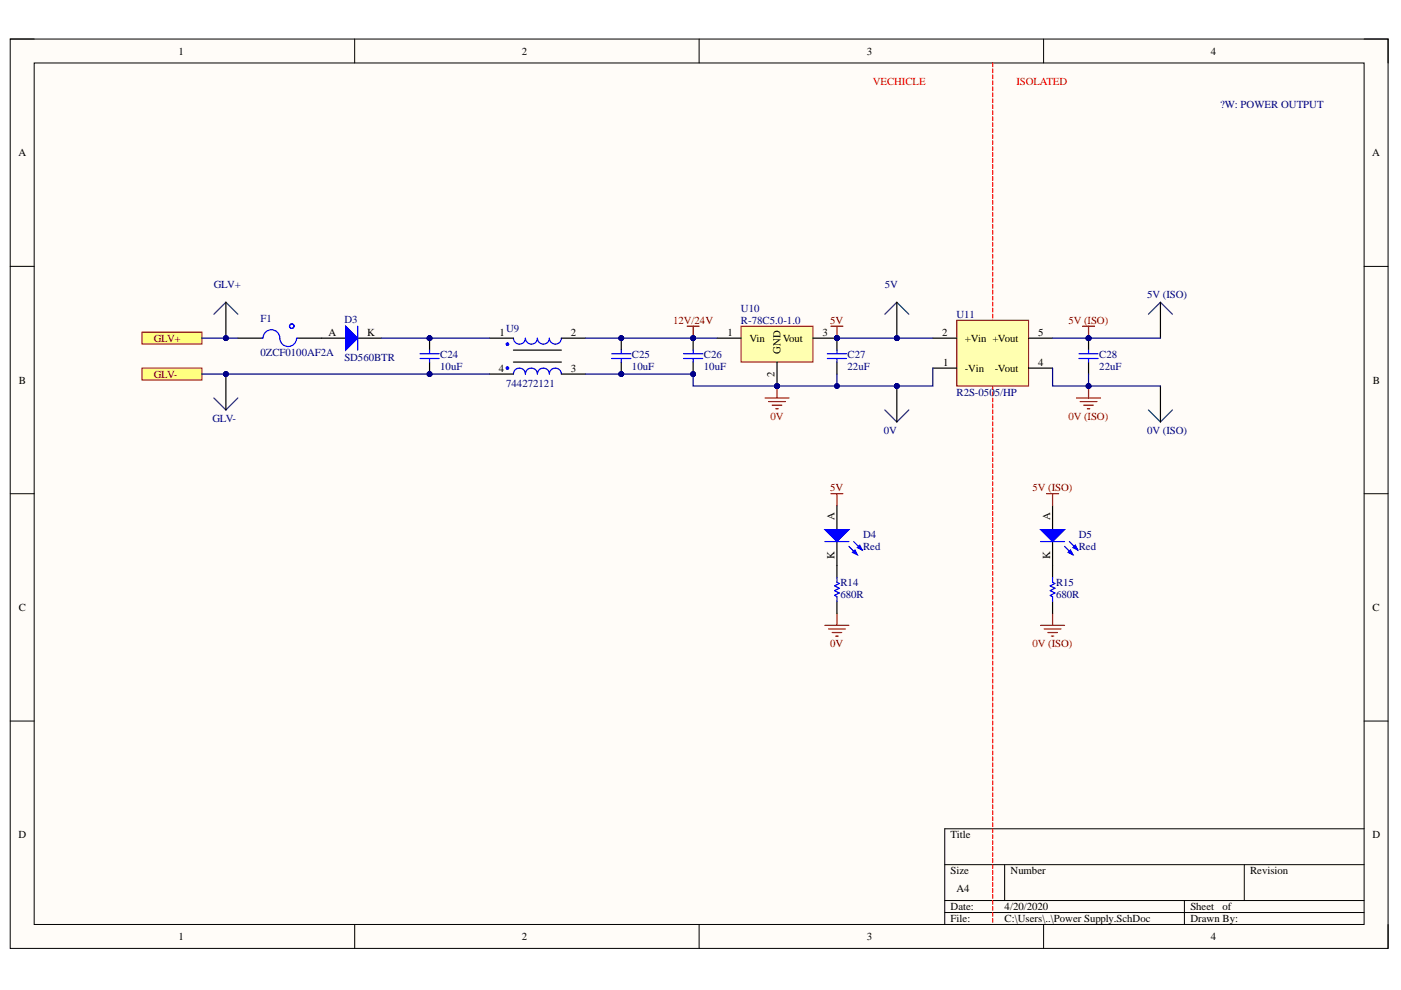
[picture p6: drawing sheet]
<svg xmlns="http://www.w3.org/2000/svg" width="297mm" height="210mm" viewBox="0 0 297 210" stroke-linecap="round" stroke-linejoin="round" font-family="sans-serif">
<path d="M2.2 8.3h292.1v192.8h-292.1z" fill-rule="evenodd" fill="#fffcf8"/>
<path d="M2.2 8.3h292.1v192.8h-292.1z" fill="none" stroke="#000" stroke-width=".21"/>
<path d="M7.2 13.4h282v182.6h-282z" fill-rule="evenodd" fill="#fffcf8"/>
<g fill="none" stroke="#000" stroke-width=".21">
<path d="M2.2 8.3h5M7.2 13.4h282v182.6h-282zM75.2 8.3v5M148.2 8.3v5M221.3 8.3v5.1M289.2 8.3h5.1v5.1M2.2 56.5h5M289.2 56.5h5.1M2.2 104.7h5M289.2 104.7h5.1M2.2 152.9h5M289.2 152.9h5.1"/>
<path d="M289.2 175.7h-88.9v20.3M75.2 196v5.1M148.2 196v5.1M200.3 183.3h88.9M200.3 190.9h88.9M200.3 193.5h88.9M213 183.3v7.6M221.3 196v5.1M251.1 190.9v5.1M263.8 183.3v7.6M294.3 196v5.1"/>
</g>
<g fill="none" stroke="#f00" stroke-width=".25">
<path d="M210.5 13.4v.7M210.5 14.6v.8M210.5 15.9v.8M210.5 17.2v.7M210.5 18.4v.8M210.5 19.7v.8M210.5 21v.8M210.5 22.2v.8M210.5 23.5v.8M210.5 24.8v.8M210.5 26v.8M210.5 27.3v.8"/>
<path d="M210.5 28.6v.8M210.5 29.8v.8M210.5 31.1v.8M210.5 32.4v.8M210.5 33.6v.8M210.5 34.9v.8M210.5 36.2v.8M210.5 37.5v.7M210.5 38.7v.8M210.5 40v.8M210.5 41.3v.8M210.5 42.5v.8"/>
<path d="M210.5 43.8v.8M210.5 45.1v.8M210.5 46.3v.8M210.5 47.6v.8M210.5 48.9v.8M210.5 50.1v.8M210.5 51.4v.8M210.5 52.7v.8M210.5 53.9v.8M210.5 55.2v.8M210.5 56.5v.8M210.5 57.7v.8"/>
<path d="M210.5 59v.8M210.5 60.3v.8M210.5 61.5v.8M210.5 62.8v.8M210.5 64.1v.8M210.5 65.4v.7M210.5 66.6v.8M210.5 67.9v.8M210.5 69.2v.8M210.5 70.4v.8M210.5 71.7v.8M210.5 73v.8"/>
<path d="M210.5 74.2v.8M210.5 75.5v.8M210.5 76.8v.8M210.5 78v.8M210.5 79.3v.8M210.5 80.6v.8M210.5 81.8v.8M210.5 83.1v.8M210.5 84.4v.8M210.5 85.7v.7M210.5 86.9v.8M210.5 88.2v.8"/>
<path d="M210.5 89.5v.8M210.5 90.7v.8M210.5 92v.8M210.5 93.3v.8M210.5 94.5v.8M210.5 95.8v.8M210.5 97.1v.8M210.5 98.3v.8M210.5 99.6v.8M210.5 100.9v.8M210.5 102.1v.8M210.5 103.4v.8"/>
<path d="M210.5 104.7v.8M210.5 106v.7M210.5 107.2v.8M210.5 108.5v.8M210.5 109.8v.8M210.5 111v.8M210.5 112.3v.8M210.5 113.6v.8M210.5 114.8v.8M210.5 116.1v.8M210.5 117.4v.8M210.5 118.6v.8"/>
<path d="M210.5 119.9v.8M210.5 121.2v.8M210.5 122.4v.8M210.5 123.7v.8M210.5 125v.8M210.5 126.2v.8M210.5 127.5v.8M210.5 128.8v.8M210.5 130.1v.7M210.5 131.3v.8M210.5 132.6v.8M210.5 133.9v.7"/>
<path d="M210.5 135.1v.8M210.5 136.4v.8M210.5 137.7v.8M210.5 138.9v.8M210.5 140.2v.8M210.5 141.5v.8M210.5 142.7v.8M210.5 144v.8M210.5 145.3v.8M210.5 146.5v.8M210.5 147.8v.8M210.5 149.1v.8"/>
<path d="M210.5 150.3v.8M210.5 151.6v.8M210.5 152.9v.8M210.5 154.2v.7M210.5 155.4v.8M210.5 156.7v.8M210.5 158v.7M210.5 159.2v.8M210.5 160.5v.8M210.5 161.8v.8M210.5 163v.8M210.5 164.3v.8"/>
<path d="M210.5 165.6v.8M210.5 166.8v.8M210.5 168.1v.8M210.5 169.4v.8M210.5 170.6v.8M210.5 171.9v.8M210.5 173.2v.8M210.5 174.4v.8M210.5 175.7v.8M210.5 177v.8M210.5 178.3v.7M210.5 179.5v.8"/>
<path d="M210.5 180.8v.8M210.5 182.1v.8M210.5 183.3v.8M210.5 184.6v.8M210.5 185.9v.8M210.5 187.1v.8M210.5 188.4v.8M210.5 189.7v.8M210.5 190.9v.8M210.5 192.2v.8M210.5 193.5v.8M210.5 194.7v.8"/>
</g>
<circle cx="164.7" cy="81.8" r=".51" fill="#000080"/>
<circle cx="164.7" cy="81.8" r=".51" fill="none" stroke="#000080" stroke-width=".21"/>
<circle cx="177.4" cy="71.7" r=".51" fill="#000080"/>
<circle cx="177.4" cy="71.7" r=".51" fill="none" stroke="#000080" stroke-width=".21"/>
<path d="M157.1 69.2h15.3v7.6h-15.3z" fill-rule="evenodd" fill="#ffffb0"/>
<path d="M157.1 69.2h15.3v7.6h-15.3z" fill="none" stroke="#800000" stroke-width=".21"/>
<path d="M152 71.7h5.1M164.7 76.8v5" fill="none" stroke="#000" stroke-width=".25"/>
<circle cx="164.7" cy="81.8" r=".51" fill="#000080"/>
<circle cx="164.7" cy="81.8" r=".51" fill="none" stroke="#000080" stroke-width=".21"/>
<path d="M172.4 71.7h5" fill="none" stroke="#000" stroke-width=".25"/>
<circle cx="177.4" cy="71.7" r=".51" fill="#000080"/>
<circle cx="177.4" cy="71.7" r=".51" fill="none" stroke="#000080" stroke-width=".21"/>
<circle cx="147" cy="79.3" r=".51" fill="#000080"/>
<circle cx="147" cy="79.3" r=".51" fill="none" stroke="#000080" stroke-width=".21"/>
<circle cx="147" cy="71.7" r=".51" fill="#000080"/>
<circle cx="147" cy="71.7" r=".51" fill="none" stroke="#000080" stroke-width=".21"/>
<path d="M147 76.8v2.5" fill="none" stroke="#000" stroke-width=".25"/>
<circle cx="147" cy="79.3" r=".51" fill="#000080"/>
<circle cx="147" cy="79.3" r=".51" fill="none" stroke="#000080" stroke-width=".21"/>
<path d="M147 71.7v2.5" fill="none" stroke="#000" stroke-width=".25"/>
<circle cx="147" cy="71.7" r=".51" fill="#000080"/>
<circle cx="147" cy="71.7" r=".51" fill="none" stroke="#000080" stroke-width=".21"/>
<path d="M144.9 75h4.1M144.9 76h4.1M147 74.2v.8M147 76v.8" fill="none" stroke="#00f" stroke-width=".25"/>
<circle cx="177.4" cy="71.7" r=".51" fill="#000080"/>
<circle cx="177.4" cy="71.7" r=".51" fill="none" stroke="#000080" stroke-width=".21"/>
<path d="M177.4 71.7v2.5M177.4 76.8v2.5" fill="none" stroke="#000" stroke-width=".25"/>
<circle cx="177.4" cy="71.7" r=".51" fill="#000080"/>
<circle cx="177.4" cy="71.7" r=".51" fill="none" stroke="#000080" stroke-width=".21"/>
<g fill="none" stroke="#00f" stroke-width=".25">
<path d="M108.9 79.3a1.27 1.27 0 0 1 1.2-1.3 1.27 1.27 0 0 1 1.3 1.3 1.27 1.27 0 0 1 1.3-1.3 1.27 1.27 0 0 1 1.2 1.3 1.27 1.27 0 0 1 1.3-1.3 1.27 1.27 0 0 1 1.3 1.3 1.27 1.27 0 0 1 1.2-1.3 1.27 1.27 0 0 1 1.3 1.3M108.9 71.7a1.27 1.27 0 0 0 1.2 1.3 1.27 1.27 0 0 0 1.3-1.3 1.27 1.27 0 0 0 1.3 1.3 1.27 1.27 0 0 0 1.2-1.3 1.27 1.27 0 0 0 1.3 1.3 1.27 1.27 0 0 0 1.3-1.3 1.27 1.27 0 0 0 1.2 1.3 1.27 1.27 0 0 0 1.3-1.3M175.4 75h4.1M175.4 76h4.1M177.4 74.2v.8M177.4 76v.8"/>
<circle cx="107.6" cy="73" r=".24"/>
<circle cx="107.6" cy="78" r=".24"/>
</g>
<path d="M103.8 71.7h5.1M103.8 79.3h5.1M108.9 74.2h10.1M108.9 76.8h10.1M119 71.7h5.1M119 79.3h5.1" fill="none" stroke="#000" stroke-width=".25"/>
<circle cx="91.1" cy="79.3" r=".51" fill="#000080"/>
<circle cx="91.1" cy="79.3" r=".51" fill="none" stroke="#000080" stroke-width=".21"/>
<circle cx="91.1" cy="71.7" r=".51" fill="#000080"/>
<circle cx="91.1" cy="71.7" r=".51" fill="none" stroke="#000080" stroke-width=".21"/>
<path d="M91.1 76.8v2.5" fill="none" stroke="#000" stroke-width=".25"/>
<circle cx="91.1" cy="79.3" r=".51" fill="#000080"/>
<circle cx="91.1" cy="79.3" r=".51" fill="none" stroke="#000080" stroke-width=".21"/>
<path d="M91.1 71.7v2.5" fill="none" stroke="#000" stroke-width=".25"/>
<circle cx="91.1" cy="71.7" r=".51" fill="#000080"/>
<circle cx="91.1" cy="71.7" r=".51" fill="none" stroke="#000080" stroke-width=".21"/>
<path d="M89 75h4.1M89 76h4.1M91.1 74.2v.8M91.1 76v.8" fill="none" stroke="#00f" stroke-width=".25"/>
<circle cx="230.8" cy="71.7" r=".51" fill="#000080"/>
<circle cx="230.8" cy="71.7" r=".51" fill="none" stroke="#000080" stroke-width=".21"/>
<path d="M230.8 71.7v2.5M230.8 76.8v2.5" fill="none" stroke="#000" stroke-width=".25"/>
<circle cx="230.8" cy="71.7" r=".51" fill="#000080"/>
<circle cx="230.8" cy="71.7" r=".51" fill="none" stroke="#000080" stroke-width=".21"/>
<path d="M228.8 75h4M228.8 76h4M230.8 74.2v.8M230.8 76v.8" fill="none" stroke="#00f" stroke-width=".25"/>
<path d="M30.1 70.4h12.7v2.6h-12.7z" fill-rule="evenodd" fill="#ffff80"/>
<path d="M30.1 70.4h12.7v2.6h-12.7z" fill="none" stroke="#800000" stroke-width=".21"/>
<path d="M30.1 78h12.7v2.6h-12.7z" fill-rule="evenodd" fill="#ffff80"/>
<path d="M30.1 78h12.7v2.6h-12.7z" fill="none" stroke="#800000" stroke-width=".21"/>
<path d="M50.4 71.7h5.1M63.1 71.7h10.2M75.8 71.7h5.1" fill="none" stroke="#000" stroke-width=".25"/>
<g fill="none" stroke="#00f" stroke-width=".25">
<path d="M55.5 71.7h.3M55.8 71.6a1.78 1.78 0 0 1 1.8-1.7 1.78 1.78 0 0 1 1.7 1.8 1.78 1.78 0 0 0 1.8 1.8 1.78 1.78 0 0 0 1.8-1.7M62.9 71.7h.2"/>
<circle cx="61.9" cy="69.2" r=".48"/>
</g>
<path d="M73.3 69.2l2.5 2.5-2.5 2.5z" fill="#00f"/>
<path d="M73.3 69.2l2.5 2.5-2.5 2.5zM75.8 69.2v5" fill="none" stroke="#00f" stroke-width=".25"/>
<path d="M223.2 107.2v5.1M223.2 114.8v5.1" fill="none" stroke="#000" stroke-width=".25"/>
<path d="M220.6 112.3h5.1l-2.5 2.5z" fill="#00f"/>
<path d="M220.6 112.3h5.1l-2.5 2.5zM225.7 115.8l1.8 1.8M226.7 114.8l1.8 1.8" fill="none" stroke="#00f" stroke-width=".25"/>
<path d="M226.5 117.1l.5-.5 .5 1z" fill="#00f"/>
<path d="M226.5 117.1l.5-.5 .5 1z" fill="none" stroke="#00f" stroke-width=".25"/>
<path d="M228 115.6l.5 1-1-.5z" fill="#00f"/>
<path d="M220.6 114.8h5.1M228 115.6l.5 1-1-.5z" fill="none" stroke="#00f" stroke-width=".25"/>
<path d="M221.9 104.7h2.5M223.2 104.7v2.5M220.6 132.6h5.1M221.4 133.4h3.5M222.2 134.1h2M222.9 134.9h.5M223.2 130.1v2.5" fill="none" stroke="#800000" stroke-width=".25"/>
<path d="M177.4 107.2v5.1M177.4 114.8v5.1" fill="none" stroke="#000" stroke-width=".25"/>
<path d="M174.9 112.3h5.1l-2.6 2.5z" fill="#00f"/>
<path d="M174.9 112.3h5.1l-2.6 2.5zM180 115.8l1.8 1.8M181 114.8l1.8 1.8" fill="none" stroke="#00f" stroke-width=".25"/>
<path d="M180.7 117.1l.6-.5 .5 1z" fill="#00f"/>
<path d="M180.7 117.1l.6-.5 .5 1z" fill="none" stroke="#00f" stroke-width=".25"/>
<path d="M182.3 115.6l.5 1-1-.5z" fill="#00f"/>
<path d="M174.9 114.8h5.1M182.3 115.6l.5 1-1-.5zM177.4 122.4v1.1l.6 .2-1.1 .5 1.1 .5-1.1 .5 1.1 .5-1.1 .5 .5 .3v1" fill="none" stroke="#00f" stroke-width=".25"/>
<path d="M229.5 69.2h2.6M230.8 69.2v2.5M176.2 104.7h2.5M177.4 104.7v2.5M174.9 132.6h5.1M175.7 133.4h3.5M176.4 134.1h2.1M177.2 134.9h.5M177.4 130.1v2.5" fill="none" stroke="#800000" stroke-width=".25"/>
<path d="M177.4 119.9v2.5M177.4 127.5v2.6" fill="none" stroke="#000" stroke-width=".25"/>
<circle cx="230.8" cy="71.7" r=".51" fill="#000080"/>
<circle cx="230.8" cy="71.7" r=".51" fill="none" stroke="#000080" stroke-width=".21"/>
<path d="M228.2 84.4h5.1M229 85.1h3.6M229.8 85.9h2M230.5 86.7h.5M230.8 81.8v2.6" fill="none" stroke="#800000" stroke-width=".25"/>
<circle cx="230.8" cy="81.8" r=".51" fill="#000080"/>
<circle cx="230.8" cy="81.8" r=".51" fill="none" stroke="#000080" stroke-width=".21"/>
<circle cx="190.1" cy="71.7" r=".51" fill="#000080"/>
<circle cx="190.1" cy="71.7" r=".51" fill="none" stroke="#000080" stroke-width=".21"/>
<path d="M187.6 66.6l2.5-2.5 2.6 2.5" fill="none" stroke="#073763" stroke-width=".25"/>
<path d="M190.1 64.1v7.6" fill="none" stroke="#000" stroke-width=".25"/>
<circle cx="190.1" cy="71.7" r=".51" fill="#000080"/>
<circle cx="190.1" cy="71.7" r=".51" fill="none" stroke="#000080" stroke-width=".21"/>
<circle cx="190.1" cy="81.8" r=".51" fill="#000080"/>
<circle cx="190.1" cy="81.8" r=".51" fill="none" stroke="#000080" stroke-width=".21"/>
<path d="M187.6 86.9l2.5 2.6 2.6-2.6" fill="none" stroke="#073763" stroke-width=".25"/>
<path d="M190.1 81.8v7.7" fill="none" stroke="#000" stroke-width=".25"/>
<circle cx="190.1" cy="81.8" r=".51" fill="#000080"/>
<circle cx="190.1" cy="81.8" r=".51" fill="none" stroke="#000080" stroke-width=".21"/>
<path d="M243.5 66.6l2.5-2.5 2.6 2.5M243.5 86.9l2.5 2.6 2.6-2.6" fill="none" stroke="#073763" stroke-width=".25"/>
<path d="M246 64.1v7.6M246 81.8v7.7" fill="none" stroke="#000" stroke-width=".25"/>
<circle cx="47.9" cy="79.3" r=".51" fill="#000080"/>
<circle cx="47.9" cy="79.3" r=".51" fill="none" stroke="#000080" stroke-width=".21"/>
<path d="M45.3 84.4l2.6 2.5 2.5-2.5" fill="none" stroke="#073763" stroke-width=".25"/>
<path d="M47.9 79.3v7.6" fill="none" stroke="#000" stroke-width=".25"/>
<circle cx="47.9" cy="79.3" r=".51" fill="#000080"/>
<circle cx="47.9" cy="79.3" r=".51" fill="none" stroke="#000080" stroke-width=".21"/>
<circle cx="47.9" cy="71.7" r=".51" fill="#000080"/>
<circle cx="47.9" cy="71.7" r=".51" fill="none" stroke="#000080" stroke-width=".21"/>
<path d="M45.3 66.6l2.6-2.5 2.5 2.5" fill="none" stroke="#073763" stroke-width=".25"/>
<path d="M47.9 64.1v7.6" fill="none" stroke="#000" stroke-width=".25"/>
<circle cx="47.9" cy="71.7" r=".51" fill="#000080"/>
<circle cx="47.9" cy="71.7" r=".51" fill="none" stroke="#000080" stroke-width=".21"/>
<path d="M176.2 69.2h2.5M177.4 69.2v2.5" fill="none" stroke="#800000" stroke-width=".25"/>
<circle cx="177.4" cy="71.7" r=".51" fill="#000080"/>
<circle cx="177.4" cy="71.7" r=".51" fill="none" stroke="#000080" stroke-width=".21"/>
<path d="M162.2 84.4h5.1M163 85.1h3.5M163.7 85.9h2.1M164.5 86.7h.5M164.7 81.8v2.6" fill="none" stroke="#800000" stroke-width=".25"/>
<circle cx="164.7" cy="81.8" r=".51" fill="#000080"/>
<circle cx="164.7" cy="81.8" r=".51" fill="none" stroke="#000080" stroke-width=".21"/>
<path d="M145.7 69.2h2.5M147 69.2v2.5" fill="none" stroke="#800000" stroke-width=".25"/>
<circle cx="147" cy="71.7" r=".51" fill="#000080"/>
<circle cx="147" cy="71.7" r=".51" fill="none" stroke="#000080" stroke-width=".21"/>
<path d="M202.9 67.9h15.2v13.9h-15.2z" fill-rule="evenodd" fill="#ffffb0"/>
<path d="M202.9 67.9h15.2v13.9h-15.2z" fill="none" stroke="#800000" stroke-width=".21"/>
<path d="M197.8 78h5.1M197.8 71.7h5.1M218.1 78h5.1M218.1 71.7h5.1M223.2 119.9v2.5M223.2 127.5v2.6" fill="none" stroke="#000" stroke-width=".25"/>
<path d="M223.2 122.4v1.1l.5 .2-1 .5 1 .5-1 .5 1 .5-1 .5 .5 .3v1" fill="none" stroke="#00f" stroke-width=".25"/>
<circle cx="131.7" cy="79.3" r=".51" fill="#000080"/>
<circle cx="131.7" cy="79.3" r=".51" fill="none" stroke="#000080" stroke-width=".21"/>
<circle cx="131.7" cy="71.7" r=".51" fill="#000080"/>
<circle cx="131.7" cy="71.7" r=".51" fill="none" stroke="#000080" stroke-width=".21"/>
<path d="M131.7 76.8v2.5" fill="none" stroke="#000" stroke-width=".25"/>
<circle cx="131.7" cy="79.3" r=".51" fill="#000080"/>
<circle cx="131.7" cy="79.3" r=".51" fill="none" stroke="#000080" stroke-width=".21"/>
<path d="M131.7 71.7v2.5" fill="none" stroke="#000" stroke-width=".25"/>
<circle cx="131.7" cy="71.7" r=".51" fill="#000080"/>
<circle cx="131.7" cy="71.7" r=".51" fill="none" stroke="#000080" stroke-width=".21"/>
<path d="M129.7 75h4M129.7 76h4M131.7 74.2v.8M131.7 76v.8" fill="none" stroke="#00f" stroke-width=".25"/>
<path d="M177.4 79.3v2.5" fill="none" stroke="#000080" stroke-width=".25"/>
<circle cx="177.4" cy="81.8" r=".51" fill="#000080"/>
<circle cx="177.4" cy="81.8" r=".51" fill="none" stroke="#000080" stroke-width=".21"/>
<path d="M42.8 79.3h61" fill="none" stroke="#000080" stroke-width=".25"/>
<circle cx="91.1" cy="79.3" r=".51" fill="#000080"/>
<circle cx="91.1" cy="79.3" r=".51" fill="none" stroke="#000080" stroke-width=".21"/>
<circle cx="47.9" cy="79.3" r=".51" fill="#000080"/>
<circle cx="47.9" cy="79.3" r=".51" fill="none" stroke="#000080" stroke-width=".21"/>
<path d="M42.8 71.7h7.6" fill="none" stroke="#000080" stroke-width=".25"/>
<circle cx="47.9" cy="71.7" r=".51" fill="#000080"/>
<circle cx="47.9" cy="71.7" r=".51" fill="none" stroke="#000080" stroke-width=".21"/>
<path d="M80.9 71.7h22.9" fill="none" stroke="#000080" stroke-width=".25"/>
<circle cx="91.1" cy="71.7" r=".51" fill="#000080"/>
<circle cx="91.1" cy="71.7" r=".51" fill="none" stroke="#000080" stroke-width=".21"/>
<path d="M197.8 78v3.8h-50.8v-2.5h-22.9" fill="none" stroke="#000080" stroke-width=".25"/>
<circle cx="190.1" cy="81.8" r=".51" fill="#000080"/>
<circle cx="190.1" cy="81.8" r=".51" fill="none" stroke="#000080" stroke-width=".21"/>
<circle cx="177.4" cy="81.8" r=".51" fill="#000080"/>
<circle cx="177.4" cy="81.8" r=".51" fill="none" stroke="#000080" stroke-width=".21"/>
<circle cx="164.7" cy="81.8" r=".51" fill="#000080"/>
<circle cx="164.7" cy="81.8" r=".51" fill="none" stroke="#000080" stroke-width=".21"/>
<circle cx="147" cy="79.3" r=".51" fill="#000080"/>
<circle cx="147" cy="79.3" r=".51" fill="none" stroke="#000080" stroke-width=".21"/>
<circle cx="131.7" cy="79.3" r=".51" fill="#000080"/>
<circle cx="131.7" cy="79.3" r=".51" fill="none" stroke="#000080" stroke-width=".21"/>
<path d="M124.1 71.7h27.9" fill="none" stroke="#000080" stroke-width=".25"/>
<circle cx="147" cy="71.7" r=".51" fill="#000080"/>
<circle cx="147" cy="71.7" r=".51" fill="none" stroke="#000080" stroke-width=".21"/>
<circle cx="131.7" cy="71.7" r=".51" fill="#000080"/>
<circle cx="131.7" cy="71.7" r=".51" fill="none" stroke="#000080" stroke-width=".21"/>
<path d="M177.4 71.7h12.7" fill="none" stroke="#000080" stroke-width=".25"/>
<circle cx="190.1" cy="71.7" r=".51" fill="#000080"/>
<circle cx="190.1" cy="71.7" r=".51" fill="none" stroke="#000080" stroke-width=".21"/>
<circle cx="177.4" cy="71.7" r=".51" fill="#000080"/>
<circle cx="177.4" cy="71.7" r=".51" fill="none" stroke="#000080" stroke-width=".21"/>
<path d="M190.1 71.7h7.7" fill="none" stroke="#000080" stroke-width=".25"/>
<circle cx="190.1" cy="71.7" r=".51" fill="#000080"/>
<circle cx="190.1" cy="71.7" r=".51" fill="none" stroke="#000080" stroke-width=".21"/>
<path d="M223.2 78v3.8h7.6v-2.5" fill="none" stroke="#000080" stroke-width=".25"/>
<circle cx="230.8" cy="81.8" r=".51" fill="#000080"/>
<circle cx="230.8" cy="81.8" r=".51" fill="none" stroke="#000080" stroke-width=".21"/>
<path d="M223.2 71.7h7.6" fill="none" stroke="#000080" stroke-width=".25"/>
<circle cx="230.8" cy="71.7" r=".51" fill="#000080"/>
<circle cx="230.8" cy="71.7" r=".51" fill="none" stroke="#000080" stroke-width=".21"/>
<path d="M230.8 81.8h15.2" fill="none" stroke="#000080" stroke-width=".25"/>
<circle cx="230.8" cy="81.8" r=".51" fill="#000080"/>
<circle cx="230.8" cy="81.8" r=".51" fill="none" stroke="#000080" stroke-width=".21"/>
<path d="M230.8 71.7h15.2" fill="none" stroke="#000080" stroke-width=".25"/>
<circle cx="230.8" cy="71.7" r=".51" fill="#000080"/>
<circle cx="230.8" cy="71.7" r=".51" fill="none" stroke="#000080" stroke-width=".21"/>
<g font-size="2.3">
<text x="37.8" y="11.6">1</text>
<text x="110.7" y="11.6">2</text>
<text x="183.8" y="11.6">3</text>
<text x="256.7" y="11.6">4</text>
<text x="3.9" y="33.1">A</text>
<text x="290.9" y="33.1">A</text>
<text x="69.6" y="71.2">A</text>
<text x="77.9" y="71.2">K</text>
<text x="105.9" y="71.2">1</text>
<text x="121.1" y="71.2">2</text>
<text x="154.2" y="71.2">1</text>
<text x="174.4" y="71.2">3</text>
<text x="199.7" y="71.2">2</text>
<text x="220.1" y="71.2">5</text>
<text x="158.9" y="72.5">Vin</text>
<text x="165.5" y="75" transform="rotate(-90 165.5 75)">GND</text>
<text x="166" y="72.5">Vout</text>
<text x="199.9" y="77.5">1</text>
<text x="204.6" y="72.5">+Vin +Vout</text>
<text x="220.1" y="77.5">4</text>
<text x="4" y="81.3">B</text>
<text x="105.8" y="78.8">4</text>
<text x="121.1" y="78.8">3</text>
<text x="164.2" y="79.8" transform="rotate(-90 164.2 79.8)">2</text>
<text x="204.6" y="78.8">-Vin</text>
<text x="210.9" y="78.8">-Vout</text>
<text x="291" y="81.3">B</text>
<text x="177" y="110.3" transform="rotate(-90 177 110.3)">A</text>
<text x="222.7" y="110.3" transform="rotate(-90 222.7 110.3)">A</text>
<text x="177" y="118.5" transform="rotate(-90 177 118.5)">K</text>
<text x="222.7" y="118.5" transform="rotate(-90 222.7 118.5)">K</text>
<text x="4" y="129.6">C</text>
<text x="291" y="129.6">C</text>
<text x="3.9" y="177.7">D</text>
<text x="201.6" y="177.7">Title</text>
<text x="291" y="177.7">D</text>
<text x="201.6" y="185.3">Size</text>
<text x="214.3" y="185.3">Number</text>
<text x="265.1" y="185.3">Revision</text>
<text x="202.8" y="189.1">A4</text>
<text x="201.6" y="193">Date:</text>
<text x="201.6" y="195.5">File:</text>
<text x="213" y="193">4/20/2020</text>
<text x="213" y="195.5">C:\Users\..\Power Supply.SchDoc</text>
<text x="252.4" y="193">Sheet</text>
<text x="252.4" y="195.5">Drawn By:</text>
<text x="259.2" y="193">of</text>
<text x="37.8" y="199.3">1</text>
<text x="110.7" y="199.3">2</text>
<text x="183.8" y="199.3">3</text>
<text x="256.7" y="199.3">4</text>
</g>
<g font-size="2.3" fill="#f00">
<text x="185" y="17.9">VECHICLE</text>
<text x="215.5" y="17.9">ISOLATED</text>
</g>
<g font-size="2.3" fill="#000080">
<text x="258.7" y="23">?W: POWER OUTPUT</text>
<text x="45.3" y="61.1">GLV+</text>
<text x="187.6" y="61.1">5V</text>
<text x="243.2" y="63.1">5V (ISO)</text>
<text x="55.2" y="68.2">F1</text>
<text x="73" y="68.4">D3</text>
<text x="107.3" y="70.4">U9</text>
<text x="157.1" y="66.1">U10</text>
<text x="157.1" y="68.7">R-78C5.0-1.0</text>
<text x="202.8" y="67.4">U11</text>
<text x="55.2" y="75.5">0ZCF0100AF2A</text>
<text x="73" y="76.5">SD560BTR</text>
<text x="93.3" y="76">C24</text>
<text x="134" y="76">C25</text>
<text x="149.2" y="76">C26</text>
<text x="179.7" y="76">C27</text>
<text x="233.1" y="76">C28</text>
<text x="93.3" y="78.5">10uF</text>
<text x="107.3" y="82.1">744272121</text>
<text x="134" y="78.5">10uF</text>
<text x="149.2" y="78.5">10uF</text>
<text x="179.7" y="78.5">22uF</text>
<text x="202.8" y="83.9">R2S-0505/HP</text>
<text x="233.1" y="78.5">22uF</text>
<text x="45.1" y="89.5">GLV-</text>
<text x="187.4" y="92">0V</text>
<text x="243.2" y="92">0V (ISO)</text>
<text x="183" y="114.1">D4</text>
<text x="183" y="116.6">Red</text>
<text x="228.7" y="114.1">D5</text>
<text x="228.7" y="116.6">Red</text>
<text x="178.2" y="124.2">R14</text>
<text x="223.9" y="124.2">R15</text>
<text x="178.2" y="126.8">680R</text>
<text x="223.9" y="126.8">680R</text>
</g>
<g font-size="2.3" fill="#800000">
<text x="142.7" y="68.7">12V/24V</text>
<text x="176" y="68.7">5V</text>
<text x="226.5" y="68.7">5V (ISO)</text>
<text x="32.6" y="72.5">GLV+</text>
<text x="32.6" y="80.1">GLV-</text>
<text x="163.4" y="89">0V</text>
<text x="226.5" y="89">0V (ISO)</text>
<text x="176" y="104.2">5V</text>
<text x="218.9" y="104.2">5V (ISO)</text>
<text x="176" y="137.2">0V</text>
<text x="218.9" y="137.2">0V (ISO)</text>
</g>
</svg>
